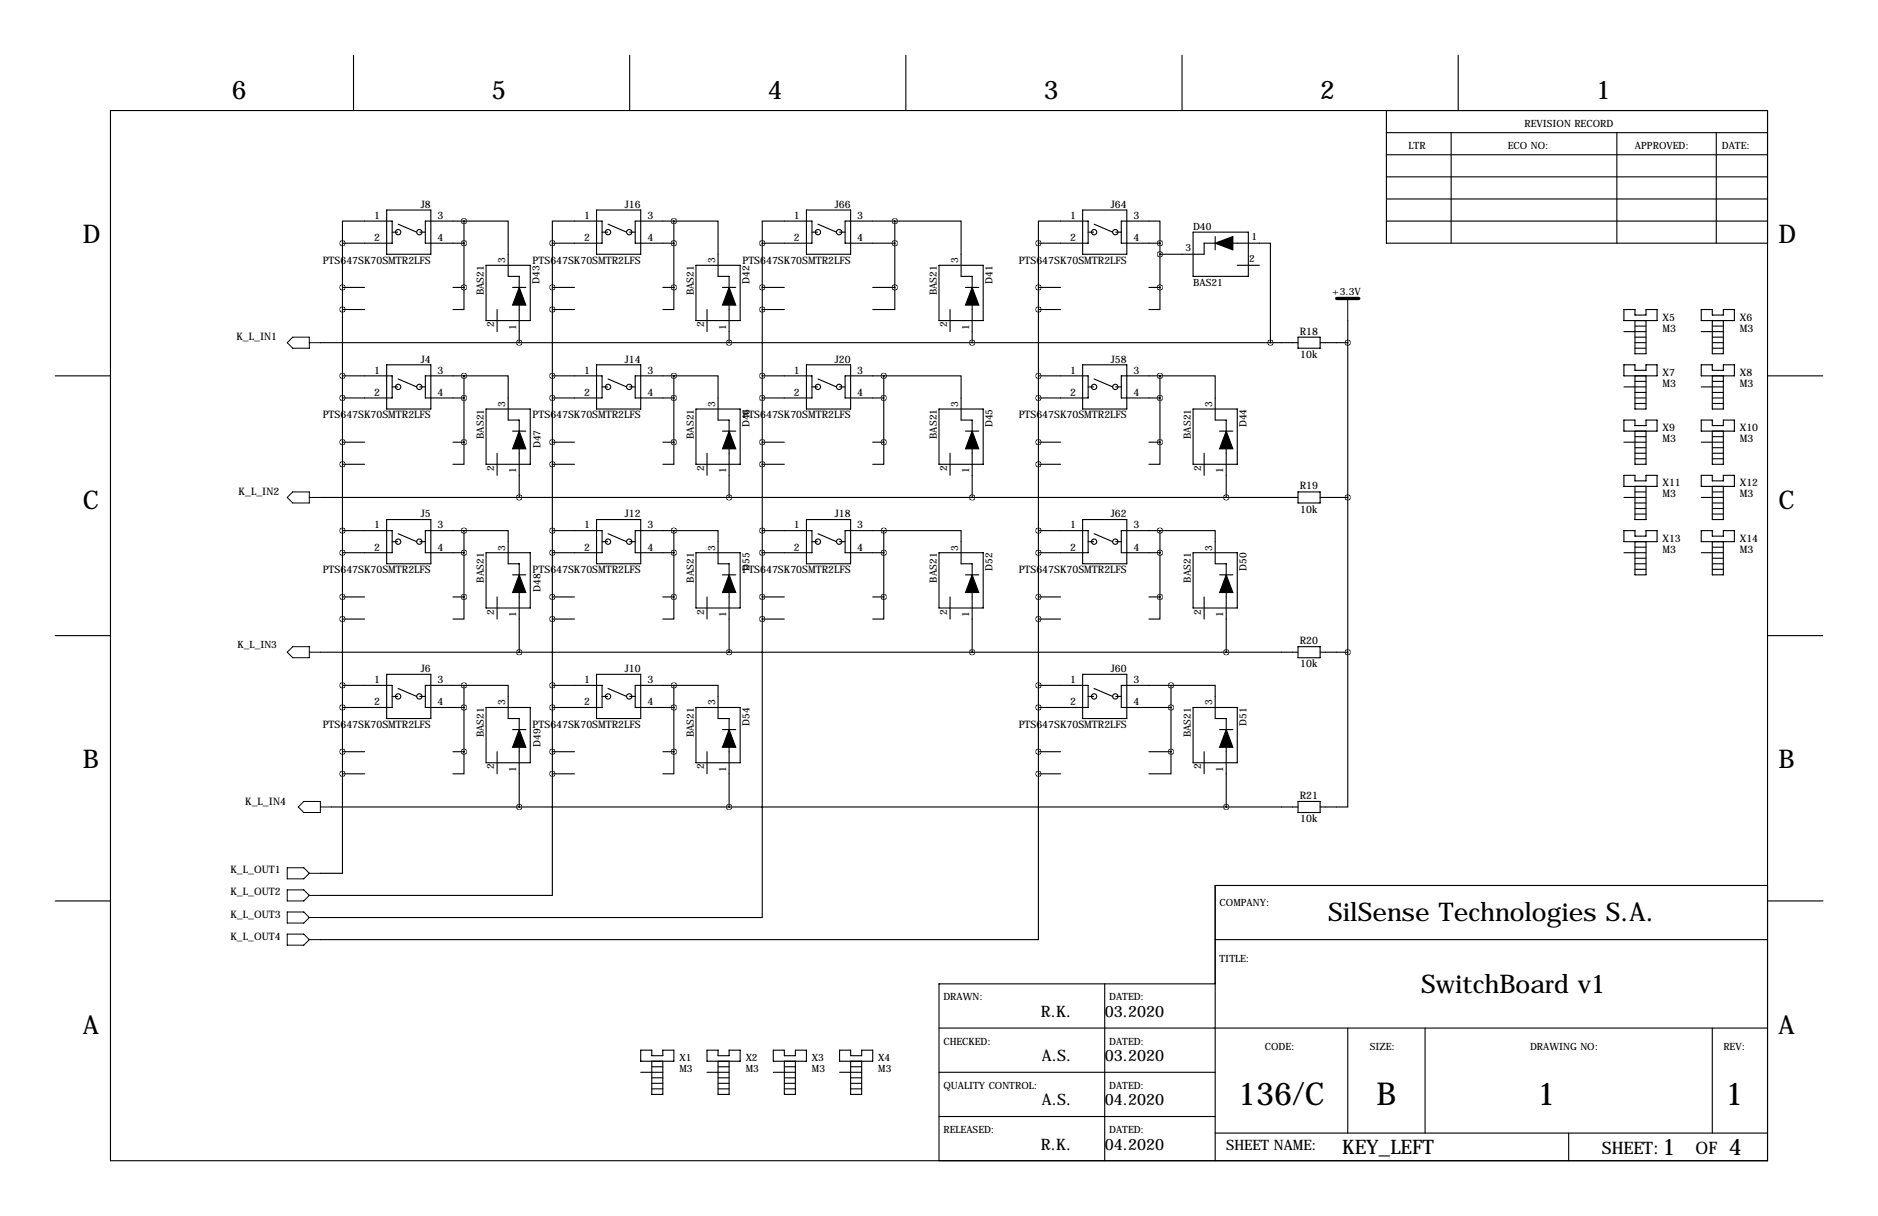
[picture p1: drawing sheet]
<svg xmlns="http://www.w3.org/2000/svg" width="432mm" height="279mm" viewBox="0 0 432 279" stroke-linecap="round" stroke-linejoin="round" font-family="sans-serif">
<g fill="none" stroke="#000" stroke-width=".25">
<path d="M81.3 12.7v12.7M144.8 12.7v12.7M208.3 12.7v12.7M271.8 12.7v12.7M335.3 12.7v12.7M25.4 25.4h381v241.3h-381zM318.8 30.5h87.6M318.8 35.6h87.6M318.8 25.4v30.5h87.6M333.7 30.5v25.4M371.8 30.5v25.4M394.6 30.5v25.4"/>
<path d="M78.7 50.8h11.5v5.1h-11.5zM78.7 55.9v121.9M88.9 48.3h10.2v10.1h-10.2zM90.2 53.3h1.2M91.5 51.5l4.3 1.8M96.5 53.3h1.3M106.7 50.8h10.1v12.7h2.6v2.5M106.7 50.8h-8.9v5.1h8.9M106.7 50.8v15.2M127 50.8h11.4v5.1h-11.4zM127 55.9v121.9M137.2 48.3h10.1v10.1h-10.1z"/>
<path d="M138.4 53.3h1.3M139.8 51.5l4.3 1.8M144.8 53.3h1.2M154.9 50.8h10.2v12.7h2.5v2.5M154.9 50.8h-8.9v5.1h8.9M154.9 50.8v15.2M175.3 50.8h11.4v5.1h-11.4zM175.3 55.9v86.3M185.4 48.3h10.2v10.1h-10.2zM186.7 53.3h1.3M188.1 51.5l4.2 1.8M193 53.3h1.3"/>
<path d="M205.7 50.8h15.3v12.7h2.5v2.5M205.7 50.8h-11.4v5.1h11.4M205.7 50.8v15.2M238.8 50.8h11.4v5.1h-11.4zM238.8 55.9v121.9M248.9 48.3h10.2v10.1h-10.2zM250.2 53.3h1.3M251.6 51.5l4.2 1.8M256.5 53.3h1.3M257.8 50.8h8.9v5.1h-8.9zM266.7 55.9v10.1M274.3 53.3h12.7v10.2h-12.7z"/>
<path d="M279.4 54.4v3M279.4 55.9h-2.5v2.5h-10.2M283.5 55.9h8.6v22.8M318.8 45.7h87.6M318.8 50.8h87.6M318.8 40.6h87.6M73.7 78.7h224.7M78.7 71.1h5.1M78.7 66h5.1M104.1 66h2.6M106.7 66v5.1h-2.6M111.8 61h10.1v12.7h-10.1z"/>
<path d="M114.3 71.1v5.1M117.9 66h3M119.4 70.1v8.6M127 71.1h5.1M127 66h5.1M152.4 66h2.5M154.9 66v5.1h-2.5M160 61h10.2v12.7h-10.2zM162.6 71.1v5.1M166.1 66h3.1M167.6 70.1v8.6M175.3 71.1h5"/>
<path d="M175.3 66h5M200.7 66h5M205.7 66v5.1h-5M215.9 61h10.2v12.7h-10.2zM218.4 71.1v5.1M222 66h3M223.5 70.1v8.6M238.8 71.1h5M238.8 66h5M264.2 66h2.5M266.7 66v5.1h-2.5M284.5 61h5.1"/>
<path d="M298.4 77.5h5.1v2.5h-5.1zM303.5 78.7h6.4M309.9 73.7v76.2M373.4 71.1h2.5v1.3h2.6v-1.3h2.5v2.6h-7.6zM373.4 76.2h5.1M375.9 73.7v7.6h2.6v-7.6M375.9 77.5h2.6M375.9 74.9h2.6M375.9 78.7h2.6M391.2 71.1h2.5v1.3h2.5v-1.3h2.6v2.6h-7.6zM391.2 76.2h5M393.7 73.7v7.6h2.5v-7.6"/>
<path d="M393.7 77.5h2.5M393.7 74.9h2.5M393.7 78.7h2.5M12.7 86.4h12.7M78.7 86.4h11.5v5h-11.5M88.9 83.8h10.2v10.2h-10.2zM90.2 88.9h1.2M91.5 87.1l4.3 1.8M96.5 88.9h1.3M106.7 86.4h10.1v10.1h2.6v2.6M106.7 86.4h-8.9v5h8.9M106.7 86.4v15.2"/>
<path d="M111.8 94h10.1v12.7h-10.1zM117.9 99.1h3M127 86.4h11.4v5h-11.4M137.2 83.8h10.1v10.2h-10.1zM138.4 88.9h1.3M139.8 87.1l4.3 1.8M144.8 88.9h1.2M154.9 86.4h10.2v10.1h2.5v2.6M154.9 86.4h-8.9v5h8.9M154.9 86.4v15.2M160 94h10.2v12.7h-10.2zM166.1 99.1h3.1"/>
<path d="M175.3 86.4h11.4v5h-11.4M185.4 83.8h10.2v10.2h-10.2zM186.7 88.9h1.3M188.1 87.1l4.2 1.8M193 88.9h1.3M203.2 86.4h17.8v10.1h2.5v2.6M203.2 86.4h-8.9v5h8.9M203.2 86.4v15.2M215.9 94h10.2v12.7h-10.2zM222 99.1h3M238.8 86.4h11.4v5h-11.4M248.9 83.8h10.2v10.2h-10.2z"/>
<path d="M250.2 88.9h1.3M251.6 87.1l4.2 1.8M256.5 88.9h1.3M266.7 86.4h12.7v10.1h2.5v2.6M266.7 86.4h-8.9v5h8.9M266.7 86.4v15.2M274.3 94h10.2v12.7h-10.2zM280.4 99.1h3.1M373.4 83.8h2.5v1.3h2.6v-1.3h2.5v2.6h-7.6zM373.4 88.9h5.1M373.4 96.5h2.5v1.3h2.6v-1.3h2.5v2.6h-7.6zM375.9 86.4v7.6h2.6v-7.6"/>
<path d="M375.9 91.4h2.6M375.9 99.1v7.6h2.6v-7.6M375.9 80h2.6M375.9 90.2h2.6M375.9 87.6h2.6M375.9 92.7h2.6M391.2 83.8h2.5v1.3h2.5v-1.3h2.6v2.6h-7.6zM391.2 96.5h2.5v1.3h2.5v-1.3h2.6v2.6h-7.6zM391.2 88.9h5M393.7 86.4v7.6h2.5v-7.6M393.7 99.1v7.6h2.5v-7.6M393.7 91.4h2.5"/>
<path d="M393.7 80h2.5M393.7 90.2h2.5M393.7 87.6h2.5M393.7 92.7h2.5M406.4 86.4h12.7M73.7 114.3h224.7M78.7 106.7h5.1M78.7 101.6h5.1M88.9 119.4h10.2v10.1h-10.2zM104.1 101.6h2.6M106.7 101.6v5.1h-2.6M114.3 104.1v5.1"/>
<path d="M119.4 103.1v11.2M127 106.7h5.1M127 101.6h5.1M137.2 119.4h10.1v10.1h-10.1zM152.4 101.6h2.5M154.9 101.6v5.1h-2.5M162.6 104.1v5.1M167.6 103.1v11.2M175.3 106.7h5M175.3 101.6h5M185.4 119.4h10.2v10.1h-10.2zM200.7 101.6h2.5"/>
<path d="M203.2 101.6v5.1h-2.5M218.4 104.1v5.1M223.5 103.1v11.2M238.8 106.7h5M238.8 101.6h5M248.9 119.4h10.2v10.1h-10.2zM264.2 101.6h2.5M266.7 101.6v5.1h-2.5M276.9 104.1v5.1M281.9 103.1v11.2M298.4 113h5.1v2.6h-5.1zM303.5 114.3h6.4"/>
<path d="M373.4 109.2h2.5v1.3h2.6v-1.3h2.5v2.6h-7.6zM373.4 101.6h5.1M373.4 114.3h5.1M375.9 111.8v7.6h2.6v-7.6M375.9 102.9h2.6M375.9 100.3h2.6M375.9 104.1h2.6M375.9 105.4h2.6M375.9 115.6h2.6M375.9 113h2.6M375.9 116.8h2.6M375.9 118.1h2.6"/>
<path d="M391.2 109.2h2.5v1.3h2.5v-1.3h2.6v2.6h-7.6zM391.2 101.6h5M391.2 114.3h5M393.7 111.8v7.6h2.5v-7.6M393.7 102.9h2.5M393.7 100.3h2.5M393.7 104.1h2.5M393.7 105.4h2.5M393.7 115.6h2.5M393.7 113h2.5M393.7 116.8h2.5M393.7 118.1h2.5"/>
<path d="M78.7 121.9h11.5v5.1h-11.5M78.7 137.2h5.1M90.2 124.5h1.2M91.5 122.6l4.3 1.9M96.5 124.5h1.3M104.1 137.2h2.6M106.7 121.9h10.1v7.6h2.6v2.6M106.7 137.2v5h-2.6M106.7 121.9h-8.9v5.1h8.9M106.7 121.9v15.3M111.8 127h10.1v12.7h-10.1zM114.3 137.2v5"/>
<path d="M117.9 132.1h3M119.4 136.1v13.8M127 121.9h11.4v5.1h-11.4M127 137.2h5.1M138.4 124.5h1.3M139.8 122.6l4.3 1.9M144.8 124.5h1.2M152.4 137.2h2.5M154.9 121.9h10.2v7.6h2.5v2.6M154.9 137.2v5h-2.5M154.9 121.9h-8.9v5.1h8.9M154.9 121.9v15.3"/>
<path d="M160 127h10.2v12.7h-10.2zM162.6 137.2v5M166.1 132.1h3.1M167.6 136.1v13.8M175.3 121.9h11.4v5.1h-11.4M175.3 137.2h5M186.7 124.5h1.3M188.1 122.6l4.2 1.9M193 124.5h1.3M200.7 137.2h2.5M203.2 121.9h17.8v7.6h2.5v2.6M203.2 137.2v5h-2.5"/>
<path d="M203.2 121.9h-8.9v5.1h8.9M203.2 121.9v15.3M215.9 127h10.2v12.7h-10.2zM218.4 137.2v5M222 132.1h3M223.5 136.1v13.8M238.8 121.9h11.4v5.1h-11.4M238.8 137.2h5M250.2 124.5h1.3M251.6 122.6l4.2 1.9M256.5 124.5h1.3M264.2 137.2h2.5"/>
<path d="M266.7 121.9h12.7v7.6h2.5v2.6M266.7 137.2v5h-2.5M266.7 121.9h-8.9v5.1h8.9M266.7 121.9v15.3M274.3 127h10.2v12.7h-10.2zM276.9 137.2v5M280.4 132.1h3.1M281.9 136.1v13.8M373.4 121.9h2.5v1.3h2.6v-1.3h2.5v2.6h-7.6zM373.4 127h5.1M375.9 129.5h2.6M375.9 124.5v7.6h2.6v-7.6"/>
<path d="M375.9 128.3h2.6M375.9 125.7h2.6M375.9 130.8h2.6M391.2 121.9h2.5v1.3h2.5v-1.3h2.6v2.6h-7.6zM391.2 127h5M393.7 124.5v7.6h2.5v-7.6M393.7 129.5h2.5M393.7 128.3h2.5M393.7 125.7h2.5M393.7 130.8h2.5M12.7 146h12.7M73.7 149.9h224.7"/>
<path d="M78.7 157.5h11.5v5.1h-11.5M78.7 142.2h5.1M88.9 154.9h10.2v10.2h-10.2zM91.5 158.2l4.3 1.8M106.7 157.5h10.1v7.6h2.6v2.5M106.7 157.5h-8.9v5.1h8.9M106.7 157.5v15.2M127 157.5h11.4v5.1h-11.4M127 142.2h5.1M137.2 154.9h10.1v10.2h-10.1zM139.8 158.2l4.3 1.8M154.9 157.5h10.2v7.6h2.5v2.5"/>
<path d="M154.9 157.5h-8.9v5.1h8.9M154.9 157.5v15.2M175.3 142.2v68.6h-101.6M175.3 142.2h5M238.8 157.5h11.4v5.1h-11.4M238.8 142.2h5M248.9 154.9h10.2v10.2h-10.2zM251.6 158.2l4.2 1.8M269.2 157.5h10.2v7.6h2.5v2.5M269.2 157.5h-11.4v5.1h11.4M269.2 157.5v15.2M298.4 148.6h5.1v2.5h-5.1z"/>
<path d="M303.5 149.9h6.4M309.9 149.9v35.5h-6.4M406.4 146h12.7M78.7 177.8v22.9h-5M78.7 172.7h5.1M78.7 177.8h5.1M90.2 160h1.2M96.5 160h1.3M104.1 172.7h2.6M106.7 172.7v5.1h-2.6M111.8 162.6h10.1v12.7h-10.1zM114.3 172.7v5.1"/>
<path d="M117.9 167.6h3M119.4 171.7v13.7M127 177.8v27.9h-53.3M127 172.7h5.1M127 177.8h5.1M138.4 160h1.3M144.8 160h1.2M152.4 172.7h2.5M154.9 172.7v5.1h-2.5M160 162.6h10.2v12.7h-10.2zM162.6 172.7v5.1M166.1 167.6h3.1"/>
<path d="M167.6 171.7v13.7M238.8 177.8v38.1h-165.1M238.8 172.7h5M238.8 177.8h5M250.2 160h1.3M256.5 160h1.3M264.2 172.7h5M269.2 172.7v5.1h-5M274.3 162.6h10.2v12.7h-10.2zM276.9 172.7v5.1M280.4 167.6h3.1M281.9 171.7v13.7"/>
<path d="M76.2 185.4h222.2M298.4 184.1h5.1v2.6h-5.1zM12.7 207h12.7M279.4 215.9h127M406.4 203.5h-127v63.2M406.5 207h12.7M215.9 236.2h190.5M254 226.1v40.6M279.4 226.1h-63.5v40.6M309.9 236.2v24.1M327.7 236.2v24.1M393.7 236.2v24.1"/>
<path d="M147.3 246.4h5.1M147.3 241.3h2.6v1.3h2.5v-1.3h2.5v2.5h-7.6zM149.9 243.8v7.7h2.5v-7.7M149.9 247.6h2.5M149.9 245.1h2.5M149.9 248.9h2.5M149.9 250.2h2.5M162.6 246.4h5M162.6 241.3h2.5v1.3h2.5v-1.3h2.6v2.5h-7.6zM165.1 243.8v7.7h2.5v-7.7M165.1 247.6h2.5M165.1 245.1h2.5"/>
<path d="M165.1 248.9h2.5M165.1 250.2h2.5M177.8 246.4h5.1M177.8 241.3h2.5v1.3h2.6v-1.3h2.5v2.5h-7.6zM180.3 243.8v7.7h2.6v-7.7M180.3 247.6h2.6M180.3 245.1h2.6M180.3 248.9h2.6M180.3 250.2h2.6M193 246.4h5.1M193 241.3h2.6v1.3h2.5v-1.3h2.6v2.5h-7.7zM195.6 243.8v7.7h2.5v-7.7"/>
<path d="M195.6 247.6h2.5M195.6 245.1h2.5M195.6 248.9h2.5M195.6 250.2h2.5M215.9 246.4h63.5M215.9 256.5h63.5M279.4 260.3h127M360.7 260.3v6.4"/>
<circle cx="91.5" cy="53.3" r=".61"/>
<circle cx="96.4" cy="53.3" r=".61"/>
<circle cx="139.8" cy="53.3" r=".61"/>
<circle cx="144.7" cy="53.3" r=".61"/>
<circle cx="188.1" cy="53.3" r=".61"/>
<circle cx="192.9" cy="53.3" r=".61"/>
<circle cx="251.6" cy="53.3" r=".61"/>
<circle cx="256.4" cy="53.3" r=".61"/>
<circle cx="91.5" cy="88.9" r=".61"/>
<circle cx="96.4" cy="88.9" r=".61"/>
<circle cx="139.8" cy="88.9" r=".61"/>
<circle cx="144.7" cy="88.9" r=".61"/>
<circle cx="188.1" cy="88.9" r=".61"/>
<circle cx="192.9" cy="88.9" r=".61"/>
<circle cx="251.6" cy="88.9" r=".61"/>
<circle cx="256.4" cy="88.9" r=".61"/>
<circle cx="91.5" cy="124.5" r=".61"/>
<circle cx="96.4" cy="124.5" r=".61"/>
<circle cx="139.8" cy="124.5" r=".61"/>
<circle cx="144.7" cy="124.5" r=".61"/>
<circle cx="188.1" cy="124.5" r=".61"/>
<circle cx="192.9" cy="124.5" r=".61"/>
<circle cx="251.6" cy="124.5" r=".61"/>
<circle cx="256.4" cy="124.5" r=".61"/>
<circle cx="91.5" cy="160" r=".61"/>
<circle cx="96.4" cy="160" r=".61"/>
<circle cx="139.8" cy="160" r=".61"/>
<circle cx="144.7" cy="160" r=".61"/>
<circle cx="251.6" cy="160" r=".61"/>
<circle cx="256.4" cy="160" r=".61"/>
</g>
<g fill="#000" stroke="#000" stroke-width=".25">
<path d="M279.4 55.9l4.1-1.5v3zM119.4 66l1.5 4.1h-3zM167.6 66l1.6 4.1h-3.1zM223.5 66l1.5 4.1h-3zM119.4 99.1l1.5 4h-3zM167.6 99.1l1.6 4h-3.1zM223.5 99.1l1.5 4h-3zM281.9 99.1l1.6 4h-3.1zM119.4 132.1l1.5 4h-3zM167.6 132.1l1.6 4h-3.1zM223.5 132.1l1.5 4h-3zM281.9 132.1l1.6 4h-3.1z"/>
<path d="M119.4 167.6l1.5 4.1h-3zM167.6 167.6l1.6 4.1h-3.1zM281.9 167.6l1.6 4.1h-3.1z"/>
</g>
<g fill="none" stroke="#000" stroke-width=".23">
<path d="M67.3 77.5h3.8v2.5h-3.8l-1.3-1.3zM71.1 78.7h2.6M309.9 68.6v5.1M66 114.3l1.3-1.3h3.8v2.6h-3.8zM71.1 114.3h2.6M66 149.9l1.3-1.3h3.8v2.5h-3.8zM71.1 149.9h2.6M66 199.4h3.8l1.3 1.3-1.3 1.2h-3.8zM69.8 184.1h3.9v2.6h-3.9l-1.2-1.3zM73.7 185.4h2.5M66 204.5h3.8l1.3 1.2-1.3 1.3h-3.8zM66 209.5h3.8l1.3 1.3-1.3 1.3h-3.8z"/>
<path d="M66 214.6h3.8l1.3 1.3-1.3 1.3h-3.8zM71.1 200.7h2.6M71.1 205.7h2.6M71.1 210.8h2.6M71.1 215.9h2.6"/>
</g>
<path d="M307.3 68.6h5.1" fill="none" stroke="#000" stroke-width=".76"/>
<path d="M205.7 50.8a.05 .05 0 0 0 .1 0 .05 .05 0 0 0-.1 0zM205.7 55.9a.05 .05 0 0 0 .1 0 .05 .05 0 0 0-.1 0zM205.7 66a.05 .05 0 0 0 .1 0 .05 .05 0 0 0-.1 0zM223.5 78.7a.05 .05 0 0 0 .1 0 .05 .05 0 0 0-.1 0zM154.9 50.8a.05 .05 0 0 0 .1 0 .05 .05 0 0 0-.1 0zM154.9 55.9a.05 .05 0 0 0 .1 0 .05 .05 0 0 0-.1 0zM154.9 66a.05 .05 0 0 0 .1 0 .05 .05 0 0 0-.1 0zM106.6 50.8a.05 .05 0 0 0 .1 0 .05 .05 0 0 0-.1 0zM106.6 55.9a.05 .05 0 0 0 .1 0 .05 .05 0 0 0-.1 0zM106.6 66a.05 .05 0 0 0 .1 0 .05 .05 0 0 0-.1 0zM167.6 78.7a.05 .05 0 0 0 .1 0 .05 .05 0 0 0-.1 0zM119.3 78.7a.05 .05 0 0 0 .1 0 .05 .05 0 0 0-.1 0zM119.3 114.3a.05 .05 0 0 0 .1 0 .05 .05 0 0 0-.1 0zM106.6 86.4a.05 .05 0 0 0 .1 0 .05 .05 0 0 0-.1 0zM106.6 91.4a.05 .05 0 0 0 .1 0 .05 .05 0 0 0-.1 0zM106.6 101.6a.05 .05 0 0 0 .1 0 .05 .05 0 0 0-.1 0zM154.9 86.4a.05 .05 0 0 0 .1 0 .05 .05 0 0 0-.1 0zM154.9 91.4a.05 .05 0 0 0 .1 0 .05 .05 0 0 0-.1 0zM154.9 101.6a.05 .05 0 0 0 .1 0 .05 .05 0 0 0-.1 0zM167.6 114.3a.05 .05 0 0 0 .1 0 .05 .05 0 0 0-.1 0zM223.5 114.3a.05 .05 0 0 0 .1 0 .05 .05 0 0 0-.1 0zM281.9 114.3a.05 .05 0 0 0 .1 0 .05 .05 0 0 0-.1 0zM78.7 55.9a.05 .05 0 0 0 .1 0 .05 .05 0 0 0-.1 0zM78.7 66a.05 .05 0 0 0 .1 0 .05 .05 0 0 0-.1 0zM78.7 71.1a.05 .05 0 0 0 .1 0 .05 .05 0 0 0-.1 0zM78.7 86.4a.05 .05 0 0 0 .1 0 .05 .05 0 0 0-.1 0zM78.7 91.4a.05 .05 0 0 0 .1 0 .05 .05 0 0 0-.1 0zM78.7 101.6a.05 .05 0 0 0 .1 0 .05 .05 0 0 0-.1 0zM78.7 106.7a.05 .05 0 0 0 .1 0 .05 .05 0 0 0-.1 0zM78.7 121.9a.05 .05 0 0 0 .1 0 .05 .05 0 0 0-.1 0zM78.7 127a.05 .05 0 0 0 .1 0 .05 .05 0 0 0-.1 0zM78.7 137.2a.05 .05 0 0 0 .1 0 .05 .05 0 0 0-.1 0zM78.7 142.2a.05 .05 0 0 0 .1 0 .05 .05 0 0 0-.1 0zM78.7 157.5a.05 .05 0 0 0 .1 0 .05 .05 0 0 0-.1 0zM78.7 162.6a.05 .05 0 0 0 .1 0 .05 .05 0 0 0-.1 0zM78.7 172.7a.05 .05 0 0 0 .1 0 .05 .05 0 0 0-.1 0zM78.7 177.8a.05 .05 0 0 0 .1 0 .05 .05 0 0 0-.1 0zM175.2 55.9a.05 .05 0 0 0 .1 0 .05 .05 0 0 0-.1 0zM175.2 66a.05 .05 0 0 0 .1 0 .05 .05 0 0 0-.1 0zM175.2 71.1a.05 .05 0 0 0 .1 0 .05 .05 0 0 0-.1 0zM175.2 86.4a.05 .05 0 0 0 .1 0 .05 .05 0 0 0-.1 0zM175.2 91.4a.05 .05 0 0 0 .1 0 .05 .05 0 0 0-.1 0zM175.2 101.6a.05 .05 0 0 0 .1 0 .05 .05 0 0 0-.1 0zM175.2 106.7a.05 .05 0 0 0 .1 0 .05 .05 0 0 0-.1 0zM175.2 121.9a.05 .05 0 0 0 .1 0 .05 .05 0 0 0-.1 0zM175.2 127a.05 .05 0 0 0 .1 0 .05 .05 0 0 0-.1 0zM175.2 137.2a.05 .05 0 0 0 .1 0 .05 .05 0 0 0-.1 0zM175.2 142.2a.05 .05 0 0 0 .1 0 .05 .05 0 0 0-.1 0zM238.7 55.9a.05 .05 0 0 0 .1 0 .05 .05 0 0 0-.1 0zM238.7 66a.05 .05 0 0 0 .1 0 .05 .05 0 0 0-.1 0zM238.7 71.1a.05 .05 0 0 0 .1 0 .05 .05 0 0 0-.1 0zM238.7 86.4a.05 .05 0 0 0 .1 0 .05 .05 0 0 0-.1 0zM238.7 91.4a.05 .05 0 0 0 .1 0 .05 .05 0 0 0-.1 0zM238.7 101.6a.05 .05 0 0 0 .1 0 .05 .05 0 0 0-.1 0zM238.7 106.7a.05 .05 0 0 0 .1 0 .05 .05 0 0 0-.1 0zM238.7 121.9a.05 .05 0 0 0 .1 0 .05 .05 0 0 0-.1 0zM238.7 127a.05 .05 0 0 0 .1 0 .05 .05 0 0 0-.1 0zM238.7 137.2a.05 .05 0 0 0 .1 0 .05 .05 0 0 0-.1 0zM238.7 142.2a.05 .05 0 0 0 .1 0 .05 .05 0 0 0-.1 0zM238.7 157.5a.05 .05 0 0 0 .1 0 .05 .05 0 0 0-.1 0zM238.7 162.6a.05 .05 0 0 0 .1 0 .05 .05 0 0 0-.1 0zM238.7 172.7a.05 .05 0 0 0 .1 0 .05 .05 0 0 0-.1 0zM238.7 177.8a.05 .05 0 0 0 .1 0 .05 .05 0 0 0-.1 0zM309.8 114.3a.05 .05 0 0 0 .1 0 .05 .05 0 0 0-.1 0zM309.8 149.9a.05 .05 0 0 0 .1 0 .05 .05 0 0 0-.1 0zM281.9 149.9a.05 .05 0 0 0 .1 0 .05 .05 0 0 0-.1 0zM223.5 149.9a.05 .05 0 0 0 .1 0 .05 .05 0 0 0-.1 0zM154.9 121.9a.05 .05 0 0 0 .1 0 .05 .05 0 0 0-.1 0zM154.9 127a.05 .05 0 0 0 .1 0 .05 .05 0 0 0-.1 0zM154.9 137.2a.05 .05 0 0 0 .1 0 .05 .05 0 0 0-.1 0zM167.6 149.9a.05 .05 0 0 0 .1 0 .05 .05 0 0 0-.1 0zM106.6 121.9a.05 .05 0 0 0 .1 0 .05 .05 0 0 0-.1 0zM106.6 127a.05 .05 0 0 0 .1 0 .05 .05 0 0 0-.1 0zM106.6 137.2a.05 .05 0 0 0 .1 0 .05 .05 0 0 0-.1 0zM119.3 149.9a.05 .05 0 0 0 .1 0 .05 .05 0 0 0-.1 0zM106.6 157.5a.05 .05 0 0 0 .1 0 .05 .05 0 0 0-.1 0zM106.6 162.6a.05 .05 0 0 0 .1 0 .05 .05 0 0 0-.1 0zM106.6 172.7a.05 .05 0 0 0 .1 0 .05 .05 0 0 0-.1 0zM119.3 185.4a.05 .05 0 0 0 .1 0 .05 .05 0 0 0-.1 0zM154.9 157.5a.05 .05 0 0 0 .1 0 .05 .05 0 0 0-.1 0zM154.9 162.6a.05 .05 0 0 0 .1 0 .05 .05 0 0 0-.1 0zM154.9 172.7a.05 .05 0 0 0 .1 0 .05 .05 0 0 0-.1 0zM167.6 185.4a.05 .05 0 0 0 .1 0 .05 .05 0 0 0-.1 0zM269.2 157.5a.05 .05 0 0 0 .1 0 .05 .05 0 0 0-.1 0zM269.2 162.6a.05 .05 0 0 0 .1 0 .05 .05 0 0 0-.1 0zM269.2 172.7a.05 .05 0 0 0 .1 0 .05 .05 0 0 0-.1 0zM281.9 185.4a.05 .05 0 0 0 .1 0 .05 .05 0 0 0-.1 0zM309.8 78.7a.05 .05 0 0 0 .1 0 .05 .05 0 0 0-.1 0z" fill="#000" stroke="#000" stroke-width="1.3"/>
<g font-size="7.3">
<text x="284.7" y="254">136/C</text>
<text x="316.5" y="254">B</text>
<text x="353.5" y="254">1</text>
<text x="396.7" y="254">1</text>
</g>
<g font-size="5.9">
<text x="53.3" y="22.9">6</text>
<text x="113" y="22.9">5</text>
<text x="176.5" y="22.9">4</text>
<text x="240" y="22.9">3</text>
<text x="303.5" y="22.9">2</text>
<text x="367" y="22.9">1</text>
<text x="19" y="55.9">D</text>
<text x="408.9" y="55.9">D</text>
<text x="19" y="116.8">C</text>
<text x="408.9" y="116.8">C</text>
<text x="19" y="176.5">B</text>
<text x="408.9" y="176.5">B</text>
<text x="305.4" y="211.6">SilSense Technologies S.A.</text>
<text x="326.8" y="228.1">SwitchBoard v1</text>
<text x="19" y="237.5">A</text>
<text x="408.9" y="237.5">A</text>
</g>
<g font-size="5.3">
<text x="382.3" y="265.5">1</text>
<text x="397.5" y="265.5">4</text>
</g>
<text font-size="4.6" x="308.6" y="265.3">KEY_LEFT</text>
<g font-size="4">
<text x="368.3" y="265">SHEET:</text>
<text x="389.9" y="265">OF</text>
</g>
<g font-size="3.6">
<text x="239.3" y="233.7">R.K.</text>
<text x="254" y="233.7">03.2020</text>
<text x="239.5" y="243.8">A.S.</text>
<text x="254" y="243.8">03.2020</text>
<text x="239.5" y="254">A.S.</text>
<text x="254" y="254">04.2020</text>
<text x="239.3" y="264.2">R.K.</text>
<text x="254" y="264.2">04.2020</text>
</g>
<text font-size="3.3" x="281.9" y="264.2">SHEET NAME:</text>
<g font-size="2.4">
<text x="96.8" y="47.8">J8</text>
<text x="143.7" y="47.8">J16</text>
<text x="191.9" y="47.8">J66</text>
<text x="255.4" y="47.8">J64</text>
<text x="86" y="50.3">1</text>
<text x="100.6" y="50.3">3</text>
<text x="134.3" y="50.3">1</text>
<text x="148.8" y="50.3">3</text>
<text x="182.5" y="50.3">1</text>
<text x="197.1" y="50.3">3</text>
<text x="246" y="50.3">1</text>
<text x="260.6" y="50.3">3</text>
<text x="86" y="55.4">2</text>
<text x="100.6" y="55.4">4</text>
<text x="134.3" y="55.4">2</text>
<text x="148.8" y="55.4">4</text>
<text x="182.5" y="55.4">2</text>
<text x="197.1" y="55.4">4</text>
<text x="246" y="55.4">2</text>
<text x="260.6" y="55.4">4</text>
<text x="74.2" y="60.6">PTS647SK70SMTR2LFS</text>
<text x="122.5" y="60.6">PTS647SK70SMTR2LFS</text>
<text x="170.7" y="60.6">PTS647SK70SMTR2LFS</text>
<text x="234.2" y="60.6">PTS647SK70SMTR2LFS</text>
<text x="298.8" y="76.9">R18</text>
<text x="382.3" y="73.7">X5</text>
<text x="382.3" y="76.2">M3</text>
<text x="400" y="73.7">X6</text>
<text x="400" y="76.2">M3</text>
<text x="54.4" y="78.2">K_L_IN1</text>
<text x="96.8" y="83.3">J4</text>
<text x="143.7" y="83.3">J14</text>
<text x="191.9" y="83.3">J20</text>
<text x="255.4" y="83.3">J58</text>
<text x="299" y="82.2">10k</text>
<text x="86" y="85.9">1</text>
<text x="100.6" y="85.9">3</text>
<text x="134.3" y="85.9">1</text>
<text x="148.8" y="85.9">3</text>
<text x="182.5" y="85.9">1</text>
<text x="197.1" y="85.9">3</text>
<text x="246" y="85.9">1</text>
<text x="260.6" y="85.9">3</text>
<text x="382.3" y="86.4">X7</text>
<text x="382.3" y="88.9">M3</text>
<text x="400" y="86.4">X8</text>
<text x="400" y="88.9">M3</text>
<text x="86" y="90.9">2</text>
<text x="100.6" y="90.9">4</text>
<text x="134.3" y="90.9">2</text>
<text x="148.8" y="90.9">4</text>
<text x="182.5" y="90.9">2</text>
<text x="197.1" y="90.9">4</text>
<text x="246" y="90.9">2</text>
<text x="260.6" y="90.9">4</text>
<text x="74.2" y="96.1">PTS647SK70SMTR2LFS</text>
<text x="122.5" y="96.1">PTS647SK70SMTR2LFS</text>
<text x="170.7" y="96.1">PTS647SK70SMTR2LFS</text>
<text x="234.2" y="96.1">PTS647SK70SMTR2LFS</text>
<text x="382.3" y="99.1">X9</text>
<text x="382.3" y="101.6">M3</text>
<text x="400" y="99.1">X10</text>
<text x="400" y="101.6">M3</text>
<text x="54.9" y="113.8">K_L_IN2</text>
<text x="298.8" y="112.5">R19</text>
<text x="382.3" y="111.8">X11</text>
<text x="400" y="111.8">X12</text>
<text x="96.8" y="118.9">J5</text>
<text x="143.7" y="118.9">J12</text>
<text x="191.9" y="118.9">J18</text>
<text x="255.4" y="118.9">J62</text>
<text x="299" y="117.8">10k</text>
<text x="382.3" y="114.3">M3</text>
<text x="400" y="114.3">M3</text>
<text x="86" y="121.4">1</text>
<text x="100.6" y="121.4">3</text>
<text x="134.3" y="121.4">1</text>
<text x="148.8" y="121.4">3</text>
<text x="182.5" y="121.4">1</text>
<text x="197.1" y="121.4">3</text>
<text x="246" y="121.4">1</text>
<text x="260.6" y="121.4">3</text>
<text x="382.3" y="124.5">X13</text>
<text x="400" y="124.5">X14</text>
<text x="74.2" y="131.7">PTS647SK70SMTR2LFS</text>
<text x="86" y="126.5">2</text>
<text x="100.6" y="126.5">4</text>
<text x="122.5" y="131.7">PTS647SK70SMTR2LFS</text>
<text x="134.3" y="126.5">2</text>
<text x="148.8" y="126.5">4</text>
<text x="170.7" y="131.7">PTS647SK70SMTR2LFS</text>
<text x="182.5" y="126.5">2</text>
<text x="197.1" y="126.5">4</text>
<text x="234.2" y="131.7">PTS647SK70SMTR2LFS</text>
<text x="246" y="126.5">2</text>
<text x="260.6" y="126.5">4</text>
<text x="382.3" y="127">M3</text>
<text x="400" y="127">M3</text>
<text x="298.8" y="148">R20</text>
<text x="96.8" y="154.4">J6</text>
<text x="143.7" y="154.4">J10</text>
<text x="255.4" y="154.4">J60</text>
<text x="299" y="153.4">10k</text>
<text x="86" y="157">1</text>
<text x="100.6" y="157">3</text>
<text x="134.3" y="157">1</text>
<text x="148.8" y="157">3</text>
<text x="246" y="157">1</text>
<text x="260.6" y="157">3</text>
<text x="74.2" y="167.3">PTS647SK70SMTR2LFS</text>
<text x="86" y="162.1">2</text>
<text x="100.6" y="162.1">4</text>
<text x="122.5" y="167.3">PTS647SK70SMTR2LFS</text>
<text x="134.3" y="162.1">2</text>
<text x="148.8" y="162.1">4</text>
<text x="234.2" y="167.3">PTS647SK70SMTR2LFS</text>
<text x="246" y="162.1">2</text>
<text x="260.6" y="162.1">4</text>
<text x="56.4" y="184.9">K_L_IN4</text>
<text x="298.8" y="183.6">R21</text>
<text x="299" y="188.9">10k</text>
<text x="53" y="200.7">K_L_OUT1</text>
<text x="53" y="205.7">K_L_OUT2</text>
<text x="53" y="210.8">K_L_OUT3</text>
<text x="53" y="215.9">K_L_OUT4</text>
</g>
<g font-size="2.3">
<text x="350.5" y="29.2">REVISION RECORD</text>
<text x="323.8" y="34.3">LTR</text>
<text x="346.7" y="34.3">ECO NO:</text>
<text x="375.9" y="34.3">APPROVED:</text>
<text x="395.9" y="34.3">DATE:</text>
<text x="274.3" y="52.8">D40</text>
<text x="272.5" y="57.7">3</text>
<text x="287.8" y="55.2">1</text>
<text x="116.2" y="60.5" transform="rotate(-90 116.2 60.5)">3</text>
<text x="124" y="65.2" transform="rotate(-90 124 65.2)">D43</text>
<text x="164.4" y="60.5" transform="rotate(-90 164.4 60.5)">3</text>
<text x="172.3" y="65.2" transform="rotate(-90 172.3 65.2)">D42</text>
<text x="220.3" y="60.5" transform="rotate(-90 220.3 60.5)">3</text>
<text x="228.2" y="65.2" transform="rotate(-90 228.2 65.2)">D41</text>
<text x="274.3" y="65.6">BAS21</text>
<text x="287.2" y="60.3">2</text>
<text x="111.3" y="67.8" transform="rotate(-90 111.3 67.8)">BAS21</text>
<text x="159.5" y="67.8" transform="rotate(-90 159.5 67.8)">BAS21</text>
<text x="215.4" y="67.8" transform="rotate(-90 215.4 67.8)">BAS21</text>
<text x="306.3" y="67.8">+3.3V</text>
<text x="113.6" y="75.2" transform="rotate(-90 113.6 75.2)">2</text>
<text x="118.7" y="75.7" transform="rotate(-90 118.7 75.7)">1</text>
<text x="161.9" y="75.2" transform="rotate(-90 161.9 75.2)">2</text>
<text x="167" y="75.7" transform="rotate(-90 167 75.7)">1</text>
<text x="217.8" y="75.2" transform="rotate(-90 217.8 75.2)">2</text>
<text x="222.8" y="75.7" transform="rotate(-90 222.8 75.7)">1</text>
<text x="116.2" y="93.5" transform="rotate(-90 116.2 93.5)">3</text>
<text x="164.4" y="93.5" transform="rotate(-90 164.4 93.5)">3</text>
<text x="220.3" y="93.5" transform="rotate(-90 220.3 93.5)">3</text>
<text x="278.7" y="93.5" transform="rotate(-90 278.7 93.5)">3</text>
<text x="111.3" y="100.8" transform="rotate(-90 111.3 100.8)">BAS21</text>
<text x="159.5" y="100.8" transform="rotate(-90 159.5 100.8)">BAS21</text>
<text x="172.3" y="98.2" transform="rotate(-90 172.3 98.2)">D46</text>
<text x="215.4" y="100.8" transform="rotate(-90 215.4 100.8)">BAS21</text>
<text x="228.2" y="98.2" transform="rotate(-90 228.2 98.2)">D45</text>
<text x="273.8" y="100.8" transform="rotate(-90 273.8 100.8)">BAS21</text>
<text x="286.6" y="98.2" transform="rotate(-90 286.6 98.2)">D44</text>
<text x="124.3" y="103" transform="rotate(-90 124.3 103)">D47</text>
<text x="113.6" y="108.2" transform="rotate(-90 113.6 108.2)">2</text>
<text x="118.7" y="108.8" transform="rotate(-90 118.7 108.8)">1</text>
<text x="161.9" y="108.2" transform="rotate(-90 161.9 108.2)">2</text>
<text x="167" y="108.8" transform="rotate(-90 167 108.8)">1</text>
<text x="217.8" y="108.2" transform="rotate(-90 217.8 108.2)">2</text>
<text x="222.8" y="108.8" transform="rotate(-90 222.8 108.8)">1</text>
<text x="276.2" y="108.2" transform="rotate(-90 276.2 108.2)">2</text>
<text x="281.3" y="108.8" transform="rotate(-90 281.3 108.8)">1</text>
<text x="116.2" y="126.5" transform="rotate(-90 116.2 126.5)">3</text>
<text x="164.4" y="126.5" transform="rotate(-90 164.4 126.5)">3</text>
<text x="172.3" y="131.2" transform="rotate(-90 172.3 131.2)">D55</text>
<text x="220.3" y="126.5" transform="rotate(-90 220.3 126.5)">3</text>
<text x="228.2" y="131.2" transform="rotate(-90 228.2 131.2)">D52</text>
<text x="278.7" y="126.5" transform="rotate(-90 278.7 126.5)">3</text>
<text x="286.6" y="131.2" transform="rotate(-90 286.6 131.2)">D50</text>
<text x="111.3" y="133.9" transform="rotate(-90 111.3 133.9)">BAS21</text>
<text x="124.3" y="136" transform="rotate(-90 124.3 136)">D48</text>
<text x="159.5" y="133.9" transform="rotate(-90 159.5 133.9)">BAS21</text>
<text x="215.4" y="133.9" transform="rotate(-90 215.4 133.9)">BAS21</text>
<text x="273.8" y="133.9" transform="rotate(-90 273.8 133.9)">BAS21</text>
<text x="113.6" y="141.2" transform="rotate(-90 113.6 141.2)">2</text>
<text x="118.7" y="141.8" transform="rotate(-90 118.7 141.8)">1</text>
<text x="161.9" y="141.2" transform="rotate(-90 161.9 141.2)">2</text>
<text x="167" y="141.8" transform="rotate(-90 167 141.8)">1</text>
<text x="217.8" y="141.2" transform="rotate(-90 217.8 141.2)">2</text>
<text x="222.8" y="141.8" transform="rotate(-90 222.8 141.8)">1</text>
<text x="276.2" y="141.2" transform="rotate(-90 276.2 141.2)">2</text>
<text x="281.3" y="141.8" transform="rotate(-90 281.3 141.8)">1</text>
<text x="54.6" y="148.8">K_L_IN3</text>
<text x="116.2" y="162.1" transform="rotate(-90 116.2 162.1)">3</text>
<text x="164.4" y="162.1" transform="rotate(-90 164.4 162.1)">3</text>
<text x="172.3" y="166.8" transform="rotate(-90 172.3 166.8)">D54</text>
<text x="278.7" y="162.1" transform="rotate(-90 278.7 162.1)">3</text>
<text x="286.6" y="166.8" transform="rotate(-90 286.6 166.8)">D51</text>
<text x="111.3" y="169.4" transform="rotate(-90 111.3 169.4)">BAS21</text>
<text x="124.3" y="171.6" transform="rotate(-90 124.3 171.6)">D49</text>
<text x="159.5" y="169.4" transform="rotate(-90 159.5 169.4)">BAS21</text>
<text x="273.8" y="169.4" transform="rotate(-90 273.8 169.4)">BAS21</text>
<text x="113.6" y="176.8" transform="rotate(-90 113.6 176.8)">2</text>
<text x="118.7" y="177.3" transform="rotate(-90 118.7 177.3)">1</text>
<text x="161.9" y="176.8" transform="rotate(-90 161.9 176.8)">2</text>
<text x="167" y="177.3" transform="rotate(-90 167 177.3)">1</text>
<text x="276.2" y="176.8" transform="rotate(-90 276.2 176.8)">2</text>
<text x="281.3" y="177.3" transform="rotate(-90 281.3 177.3)">1</text>
<text x="280.4" y="208.3">COMPANY:</text>
<text x="280.4" y="221">TITLE:</text>
<text x="216.9" y="229.9">DRAWN:</text>
<text x="255" y="229.9">DATED:</text>
<text x="156.2" y="243.8">X1</text>
<text x="171.4" y="243.8">X2</text>
<text x="186.7" y="243.8">X3</text>
<text x="201.9" y="243.8">X4</text>
<text x="216.9" y="240">CHECKED:</text>
<text x="255" y="240">DATED:</text>
<text x="290.8" y="241.3">CODE:</text>
<text x="315" y="241.3">SIZE:</text>
<text x="351.8" y="241.3">DRAWING NO:</text>
<text x="396.2" y="241.3">REV:</text>
<text x="156.2" y="246.4">M3</text>
<text x="171.4" y="246.4">M3</text>
<text x="186.7" y="246.4">M3</text>
<text x="201.9" y="246.4">M3</text>
<text x="216.9" y="250.2">QUALITY CONTROL:</text>
<text x="255" y="250.2">DATED:</text>
<text x="216.9" y="260.3">RELEASED:</text>
<text x="255" y="260.3">DATED:</text>
</g>
</svg>
